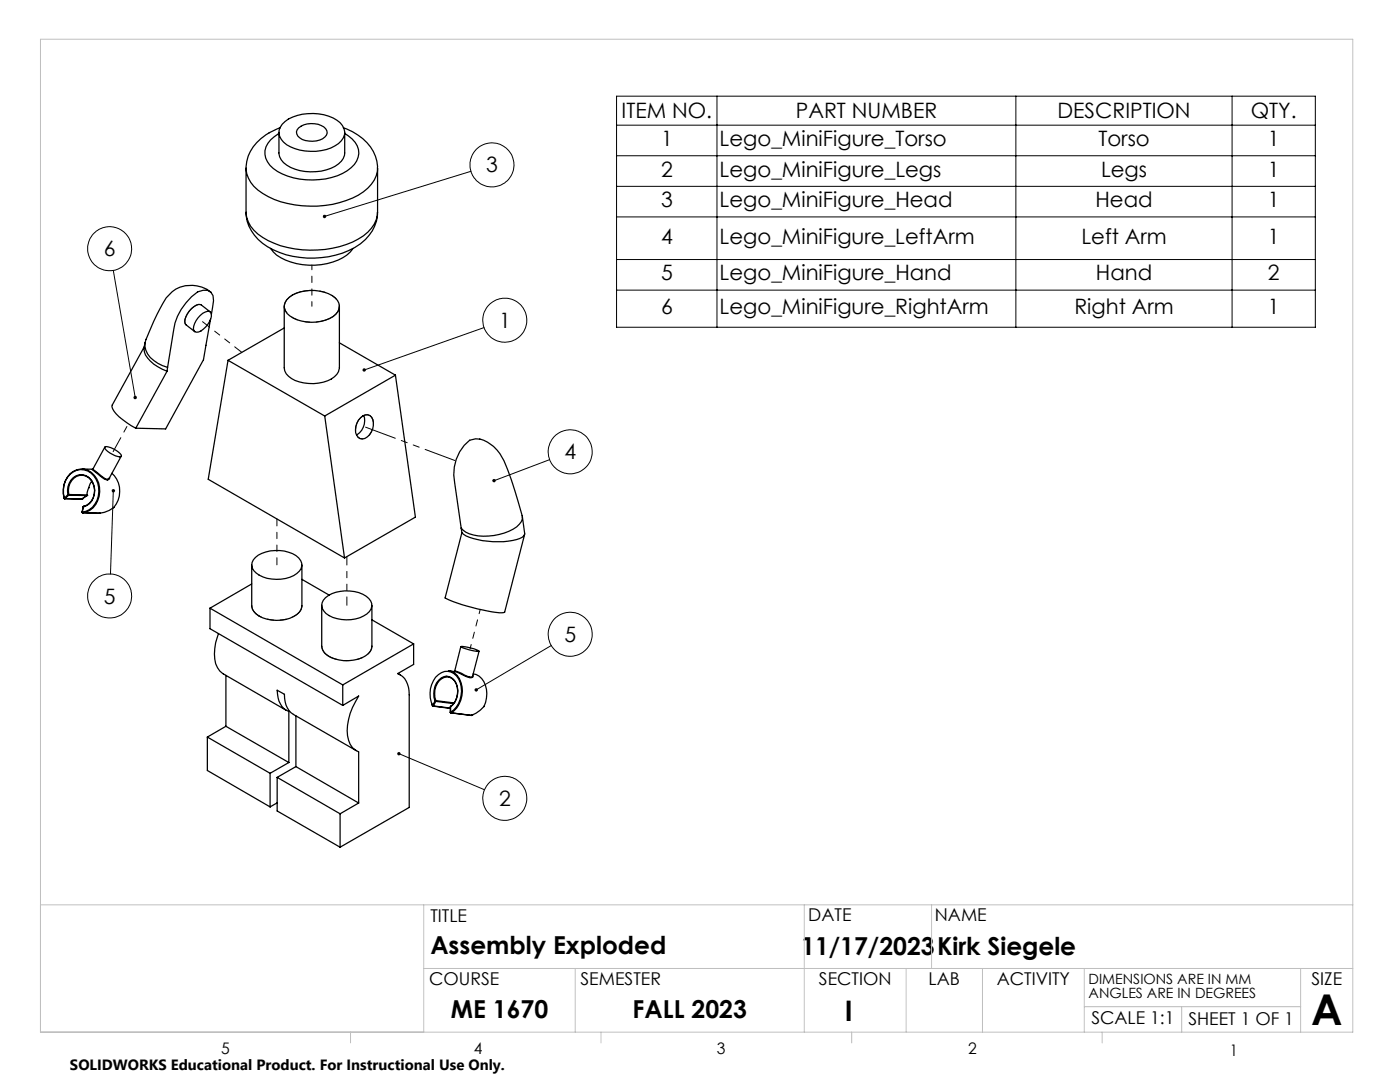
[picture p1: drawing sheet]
<svg xmlns="http://www.w3.org/2000/svg" width="279mm" height="216mm" viewBox="0 0 279 216" stroke-linecap="round" stroke-linejoin="round" font-family="sans-serif">
<g fill="none" stroke="#000" stroke-width=".25">
<path d="M49.1 33.6a6.1 6.1 0 0 0 3.3 5 20.4 20.4 0 0 0 18 .9 8 8 0 0 0 4.9-5.3l.1-.6M49.1 33.6v8.8M55.7 26.4v4.1a3.5 3.5 0 0 0 2.3 2.9 10 10 0 0 0 9.6-.7 2.81 2.81 0 0 0 1.2-2.2v-4.1M55.7 26.6l-.1 .1a4.5 4.5 0 0 0-2.7 4.1 5.1 5.1 0 0 0 3.4 3.9 14.7 14.7 0 0 0 13-.6 4 4 0 0 0 2-5 6 6 0 0 0-2.5-2.5M56 25.5a9.9 9.9 0 0 0-6.8 6.7l-.1 1.4M56.3 24.8a8.7 8.7 0 0 1 7.3-2.1 6.7 6.7 0 0 1 4.7 2.3 2.51 2.51 0 0 1-.7 3.6 9.7 9.7 0 0 1-11-.2 2.44 2.44 0 0 1-.3-3.6zM59.6 25.5a4.3 4.3 0 0 1 5.4 .2 1.23 1.23 0 0 1-.6 2 4.5 4.5 0 0 1-5-.5 1.12 1.12 0 0 1 .2-1.7zM68.5 25.5a9.3 9.3 0 0 1 6.9 7.7l-.1 .4M75.4 33.6v8.8M42.2 58.3a6.2 6.2 0 0 0-9.7 2.2l-1.9 3.7-1.5 3.5a3.6 3.6 0 0 0 1.6 4.2l1.7 1.1 1 .3M49.1 42.4a8.5 8.5 0 0 0 5.4 7.4 18.1 18.1 0 0 0 17.4-1.2 7.8 7.8 0 0 0 3.4-6.2M49.1 42.4a6.1 6.1 0 0 0 3.3 5 20.4 20.4 0 0 0 18 .9 8 8 0 0 0 4.9-5.3l.1-.6"/>
<path d="M54 49.6a8.7 8.7 0 0 0 6.4 3.2 12 12 0 0 0 9.5-2.5l.5-.7M57.7 59.3a8 8 0 0 1 9.2 .1 2.21 2.21 0 0 1-.4 3.8 8.1 8.1 0 0 1-9.2-.6 2.08 2.08 0 0 1 .4-3.3zM28.8 69.1l-6.4 11.7a1.98 1.98 0 0 0 .8 1.8l2.1 1.7 1.8 1.1M28.9 68.4a3.2 3.2 0 0 0 1.1 3.6 10.1 10.1 0 0 0 3.3 2.1M33.3 74.1l-6.2 11.3M33.4 73.3l-.1 .8M40 62.9a2.4 2.4 0 0 1 1.8-.8 1.1 1.1 0 0 1 .3 1.5 4.2 4.2 0 0 1-2.9 2.7l-.3-.1a1.29 1.29 0 0 1-.1-1.6zM41.9 62.2l-1.7-1.3a1.2 1.2 0 0 0-1.5 .3 3.9 3.9 0 0 0-1.8 3.4l2 1.6M42 63.7l-1.4 8.1-7.5 13.8-6-.2M42.2 62.7l.4-2.7-.1-1-.4-.7-.7-.4h-.9l-1.1 .3a11.4 11.4 0 0 0-4.7 7.5l-1.3 7.6M45.5 71.9l-3.9 23.7 27.2 15.7M45.5 71.9l19.3 11.1"/>
<path d="M56.7 61.1v12.3a2.91 2.91 0 0 0 2.2 2.5 8.4 8.4 0 0 0 7.8-.7 2.37 2.37 0 0 0 1-1.8v-12.3M56.7 65.4l-11.2 6.5M67.7 68.4l11.2 6.5M78.9 74.9l4 28.3-14.1 8.1M78.9 74.9l-14.1 8.1M12.8 99.4l.1 .1M12.8 99.4a4.6 4.6 0 0 1 2.5-5.7 3.7 3.7 0 0 1 4.6 3.5 4.3 4.3 0 0 1-3.4 5.1M12.8 99.4h.1M12.8 99.4a4.3 4.3 0 0 1 3.3-5.7 3.9 3.9 0 0 1 3.6 4.4 4.1 4.1 0 0 1-3.3 4.1M12.8 99.4l.2 .1M12.9 99.5l3.4 .1M13 99.5h-.1"/>
<path d="M13 99.5l3.3 .1M13.5 98.7a3.1 3.1 0 0 1 3-4 3.4 3.4 0 0 1 1.8 5.3 2.88 2.88 0 0 1-1.6 1.1M13.5 98.7l.2 .1M13.5 98.7l-.7 .7M13.7 98.8l-.7 .7M13.7 98.8l3.6 .1M13.7 98.7a3 3 0 0 1 2.8-3.9 3.3 3.3 0 0 1 1.8 5.1l-1 .9-.6 .2M13.7 98.7h-.2M13.7 98.7v.1M13.7 98.7l3.7 .1M16.3 99.6h.1M16.4 93.6h2.1"/>
<path d="M17.3 98.9h.1M17.3 98.9l-1 .7M17.4 98.8l-.1 .1M17.7 97.3h.1M17.7 97.3l-.3 1.5M18.3 96l-.6 1.3M18.5 93.6l.3 .2a7.8 7.8 0 0 0 2.6 1.8l.4-.2M18.6 93.7h-.2l2.5 1.9 .8 .1 .2-.4M20.9 89.2l-2.4 4.4M21 89.1a4.1 4.1 0 0 1 3.2 1.9 .96 .96 0 0 1-1.2-.1l-1-.5a2.08 2.08 0 0 1-1.1-1.1zM22.3 94.4a4.9 4.9 0 0 1 .4 6.9M24.2 91l-2.4 4.4"/>
<path d="M64.8 83l4 28.3M72 83.4a1.39 1.39 0 0 1 1.6-.6 1.39 1.39 0 0 1 .9 1.5 3.1 3.1 0 0 1-2.2 3.3 1.82 1.82 0 0 1-1.3-2.5l.5-1.3zM72.6 82.9a3.3 3.3 0 0 1-1.4 3.9M92.6 88.9a3.3 3.3 0 0 1 4.7-.7 9 9 0 0 1 3.9 5.4l1.6 4.5 1.4 4.8a2.55 2.55 0 0 1-1.8 2.7 11.1 11.1 0 0 1-9.4 .6l-1-.8-1.3-9.1a8.8 8.8 0 0 1 1.9-7.4zM16.4 102.2l.1 .1M16.4 102.2h.1M16.5 102.3h.1M16.5 102.3l3.4 .1M16.6 101.1h.1M16.6 101.1l-.2 1.1M16.7 101.1l-.3 1.1M16.7 101l-.1 .1"/>
<path d="M16.7 101h.1M16.7 101v.1M19.9 102.4h.1M22.7 101.3l-.9 .5-1.9 .6M22.7 101.3h.1M50.2 112.7v8.2a2.91 2.91 0 0 0 2.3 2.4 7.2 7.2 0 0 0 7.2-1.1l.4-.6 .2-.7v-8.2M50.2 116.5l-8.3 4.9M51 111.2a7.2 7.2 0 0 1 8.6 .1 1.94 1.94 0 0 1-.4 3.1 7.4 7.4 0 0 1-8.1-.1 1.89 1.89 0 0 1-.1-3.1zM60.3 115.6l5.4 3.1M64.9 119.3a7.2 7.2 0 0 1 8.7 .1 1.94 1.94 0 0 1-.4 3.1 7.4 7.4 0 0 1-8.1-.1 1.95 1.95 0 0 1-.2-3.1zM92 105.4l.2 .9M92.2 106.3l-3.4 13a36 36 0 0 0 11.4 3l.5-.2 4-15.5"/>
<path d="M104.2 103.1l.5 3.3a1.12 1.12 0 0 1-1 1.1 15.7 15.7 0 0 1-11.2-.9l-.3-.3M41.9 121.4l26.5 15.3M41.9 121.4v4l26.5 15.4M43.6 126.4a10.1 10.1 0 0 0-.6 6 3.5 3.5 0 0 0 1.6 2.1l12.5 7.2M45.1 134.8v10.1M64.2 120.8v8.1a2.98 2.98 0 0 0 2.6 2.6 7.4 7.4 0 0 0 6.7-1l.4-.5 .3-1.1v-8.1M68.4 136.7v4.1M74.2 123.7l8.3 4.8M79.4 134.4l.5 .3M82.5 128.5v4.1l-3.1 1.8a4.1 4.1 0 0 1 2.3 4.2v22.5l-13.8 8M82.5 128.5l-14.1 8.2M86.8 139.9a3.8 3.8 0 0 1 1.8-4.9 2.15 2.15 0 0 1 2.7 2.1 4.1 4.1 0 0 1-1.4 3.9"/>
<path d="M86.8 139.9h.2M86.8 139.9l-.5 .9M87 139.9l-.5 1M87 139.9l3.6 .5M87 139.8a3.6 3.6 0 0 1 1.7-4.7 2.14 2.14 0 0 1 2.6 2 3.9 3.9 0 0 1-1.3 3.8M87 139.8l-.2 .1M87 139.8v.1M87 139.8l3.6 .5M92 129l-1.3 4.9 1 .3 2 .9 .6-.1 1.3-5M92 129a8 8 0 0 1 3.6 1 8 8 0 0 1-3.6-1zM94.3 134.8l.1 .3-.6 .1-1.8-.7a5 5 0 0 0-2.4-.7 3.4 3.4 0 0 1 2.6 3.3 5.3 5.3 0 0 1-2.2 5.1M94.4 134.5a2.87 2.87 0 0 1 2.5 2.2 5.7 5.7 0 0 1-.3 4.3"/>
<path d="M41.4 147.1v6.6l12.5 7.3M41.4 147.1l12.5 7.2M45.1 144.9l12.5 7.3M45.1 144.9l-3.7 2.2M53.9 154.3v6.7M55.3 155.1v6.7l12.6 7.3M55.3 155.1l12.6 7.3M57.6 152.2l-3.7 2.1M59.1 153l12.5 7.2M59.1 142.8v10.2M59.1 153l-3.8 2.1M68.4 140.8l3.2-1.9a11.4 11.4 0 0 0-2 8.8 3.3 3.3 0 0 0 2 2.3v10.2"/>
<path d="M71.1 149.8l-12.5-7.2a4.3 4.3 0 0 1-1.8-4.1l-1.5-.8a4.2 4.2 0 0 0 2.3 4.3v10.2M86.2 140.5l.1 .4M86.3 140.8l.1 .1M86.3 140.8a5.1 5.1 0 0 1 1.8-6.6 2.67 2.67 0 0 1 3.8 2 5.2 5.2 0 0 1-2 5.9M86.3 140.8l.2 .1M86.4 140.9l3.5 .5M86.5 140.9h-.1M86.5 140.9l3.4 .4M89.9 142.1l.1 .1M89.9 141h.1M89.9 141v1.1M89.9 142.1h.1"/>
<path d="M90 140.9l-.1 .1M90 142.2h.1M90 142.2l4.1 .6M90 142.2l4.1 .5M94.1 142.7v.1M94.1 142.7h.1M96.6 141l-.8 .7-1.7 1M96.6 141h.1M96.6 140.9v.1M55.3 160.2l-1.4 .8M67.9 162.4v6.7M71.6 160.2l-3.7 2.2"/>
</g>
<path d="M40.4 64.2l7.9 6.1M65.7 131a7.2 7.2 0 0 0 8-.8l.4-.5 .1-.8" fill="none" stroke="#000" stroke-width=".2" stroke-dasharray="6.3 1.3 1.3 1.3 1.3 1.3" stroke-dashoffset="4.5"/>
<path d="M37.1 64.8a2.29 2.29 0 0 1 .7-2.8 2.15 2.15 0 0 1 2.4-1.1M64.2 128.9a2.32 2.32 0 0 0 1.5 2.1" fill="none" stroke="#000" stroke-width=".2" stroke-dasharray="6.3 1.3 1.3 1.3 1.3 1.3"/>
<path d="M22.6 90.1l3-5.6M60.3 120.9a3.2 3.2 0 0 1-2.9 2.6 7.2 7.2 0 0 1-6.5-1.2l-.4-.5-.2-.9" fill="none" stroke="#000" stroke-width=".2" stroke-dasharray="6.3 1.3 1.3 1.3 1.3 1.3" stroke-dashoffset="3.2"/>
<path d="M72.4 83a3.1 3.1 0 0 0-.9 4.3 1.76 1.76 0 0 0 2.6-1.1 2.58 2.58 0 0 0-.3-3.3l-.9-.1-.5 .2" fill="none" stroke="#000" stroke-width=".2" stroke-dasharray="6.3 1.3 1.3 1.3 1.3 1.3" stroke-dashoffset="2.9"/>
<path d="M58.4 58.9a2.3 2.3 0 0 0-1.6 1.9 2.3 2.3 0 0 0 1.1 2.2 8.1 8.1 0 0 0 9.1-.3 2.22 2.22 0 0 0-.7-3.7 8.5 8.5 0 0 0-7.9-.1" fill="none" stroke="#000" stroke-width=".2" stroke-dasharray="6.3 1.3 1.3 1.3 1.3 1.3" stroke-dashoffset="2"/>
<path d="M93.8 129.5l2-7.9" fill="none" stroke="#000" stroke-width=".2" stroke-dasharray="6.3 1.3 1.3 1.3 1.3 1.3" stroke-dashoffset="5.5"/>
<path d="M69.2 111.1v9.7" fill="none" stroke="#000" stroke-width=".2" stroke-dasharray="6.3 1.3 1.3 1.3 1.3 1.3" stroke-dashoffset="4.7"/>
<path d="M55.3 103.5v9.2" fill="none" stroke="#000" stroke-width=".2" stroke-dasharray="6.3 1.3 1.3 1.3 1.3 1.3" stroke-dashoffset="4.9"/>
<path d="M91 92l-18.2-6.8" fill="none" stroke="#000" stroke-width=".2" stroke-dasharray="6.3 1.3 1.3 1.3 1.3 1.3" stroke-dashoffset="-.2"/>
<path d="M62.2 61.1v-8.2" fill="none" stroke="#000" stroke-width=".2" stroke-dasharray="6.3 1.3 1.3 1.3 1.3 1.3" stroke-dashoffset="5.4"/>
<g fill="none" stroke="#000" stroke-width=".2">
<path d="M123 19.2h139.5v46.1h-139.5zM143.1 19.2v46.1M202.7 19.2v46.1M245.9 19.2v46.1M94 34.2l-29.2 9M123 25h139.5M123 31.1h139.5M123 37.2h139.5M22.6 54l4.4 25.3M123 43.3h139.5M123 51.8h139.5M123 57.9h139.5"/>
<path d="M96.6 65.4l-23.9 8.4M22.6 97.9l-.6 16.6M109.7 91.7l-11.1 4.2M110 128.8l-15 8.9M79.6 150.4l17.1 7.2"/>
<circle cx="98.2" cy="32.9" r="4.4"/>
<circle cx="21.9" cy="49.6" r="4.4"/>
<circle cx="100.8" cy="63.9" r="4.4"/>
<circle cx="113.8" cy="90.2" r="4.4"/>
<circle cx="21.9" cy="118.9" r="4.4"/>
<circle cx="113.8" cy="126.6" r="4.4"/>
<circle cx="100.8" cy="159.3" r="4.4"/>
</g>
<g fill="none" stroke="#c0c0c0" stroke-width=".2">
<path d="M8.1 7.8h261.9v198.2h-261.9zM8.1 180.6h261.9M84.6 180.6v25.4M84.6 193.3h185.4M114.8 193.3v12.7M160.5 180.6v25.4M180.8 193.3v12.7M185.9 180.6v12.7M196.1 193.3v12.7M216.4 193.3v12.7M259.6 193.3v12.7M70 206v2.1"/>
<path d="M119.9 206v2.1M170 206v2.1M216.4 200.9h43.2M220 206v2.1M235.8 200.9v5.1"/>
</g>
<path d="M64.6 42.9l-.1 .4 .3-.1-.3 .1a.34 .34 0 0 0 .4 .2 .34 .34 0 0 0 .2-.5 .34 .34 0 0 0-.5-.1zM72.5 73.6l-.1 .3 .3-.1-.3 .1a.35 .35 0 0 0 .4 .2 .35 .35 0 0 0 .2-.5 .35 .35 0 0 0-.5 0zM98.4 95.6l-.1 .4 .3-.1-.3 .1a.34 .34 0 0 0 .4 .2 .34 .34 0 0 0 .2-.5 .34 .34 0 0 0-.5-.1zM94.8 137.4v.4l.2-.1-.2 .1a.34 .34 0 0 0 .5 .1 .34 .34 0 0 0 0-.5 .34 .34 0 0 0-.5 0zM79.3 150.2l.3 .2-.3-.2a.34 .34 0 0 0 .4 .5 .34 .34 0 0 0 .2-.5 .34 .34 0 0 0-.6 0zM26.7 79.1a.33 .33 0 0 0 0 .4 .33 .33 0 0 0 .3 .2v-.4v.4a.34 .34 0 0 0 .3-.5 .34 .34 0 0 0-.6-.1zM22.3 97.7a.35 .35 0 0 0 .2 .5 .35 .35 0 0 0 .5-.2 .35 .35 0 0 0-.4-.4v.3v-.3z" fill="#000"/>
<text font-size="8.5" x="261.7" y="204.6">A</text>
<text font-size="5.6" x="168.6" y="203.7">I</text>
<g font-size="4.9">
<text x="85.9" y="190.4">Assembly Exploded</text>
<text x="159.9" y="190.5">11/17/2023</text>
<text x="187" y="190.5">Kirk Siegele</text>
<text x="90" y="203.2">ME 1670</text>
<text x="126.3" y="203.1">FALL 2023</text>
</g>
<g font-size="4.2">
<text x="124.1" y="23.6">ITEM NO.</text>
<text x="158.8" y="23.6">PART NUMBER</text>
<text x="211.1" y="23.6">DESCRIPTION</text>
<text x="249.6" y="23.6">QTY.</text>
<text x="131.9" y="29.1">1</text>
<text x="143.6" y="29.1">Lego_MiniFigure_Torso</text>
<text x="219.2" y="29.1">Torso</text>
<text x="253" y="29.1">1</text>
<text x="97" y="34.4">3</text>
<text x="131.9" y="35.2">2</text>
<text x="143.6" y="35.2">Lego_MiniFigure_Legs</text>
<text x="219.7" y="35.2">Legs</text>
<text x="253" y="35.2">1</text>
<text x="131.9" y="41.3">3</text>
<text x="143.6" y="41.3">Lego_MiniFigure_Head</text>
<text x="218.6" y="41.3">Head</text>
<text x="253" y="41.3">1</text>
<text x="20.7" y="51.1">6</text>
<text x="131.9" y="48.6">4</text>
<text x="143.6" y="48.6">Lego_MiniFigure_LeftArm</text>
<text x="215.8" y="48.6">Left Arm</text>
<text x="253" y="48.6">1</text>
<text x="131.9" y="55.9">5</text>
<text x="143.6" y="55.9">Lego_MiniFigure_Hand</text>
<text x="218.7" y="55.9">Hand</text>
<text x="253" y="55.9">2</text>
<text x="99.6" y="65.4">1</text>
<text x="131.9" y="62.7">6</text>
<text x="143.6" y="62.7">Lego_MiniFigure_RightArm</text>
<text x="214.4" y="62.7">Right Arm</text>
<text x="253" y="62.7">1</text>
<text x="112.6" y="91.6">4</text>
<text x="20.7" y="120.4">5</text>
<text x="112.6" y="128.1">5</text>
<text x="99.6" y="160.8">2</text>
</g>
<g font-size="3.5">
<text x="85.9" y="183.9">TITLE</text>
<text x="161.3" y="183.8">DATE</text>
<text x="186.6" y="183.8">NAME</text>
<text x="85.6" y="196.5">COURSE</text>
<text x="115.9" y="196.5">SEMESTER</text>
<text x="163.4" y="196.5">SECTION</text>
<text x="185.3" y="196.5">LAB</text>
<text x="198.9" y="196.5">ACTIVITY</text>
<text x="261.7" y="196.5">SIZE</text>
<text x="217.8" y="204.4">SCALE 1:1</text>
<text x="237.2" y="204.4">SHEET 1 OF 1</text>
</g>
<g font-size="3.2">
<text x="44.2" y="210.4">5</text>
<text x="94.6" y="210.3">4</text>
<text x="143.1" y="210.4">3</text>
<text x="193.2" y="210.3">2</text>
<text x="245.4" y="210.6">1</text>
</g>
<text font-size="3" x="14" y="213.5">SOLIDWORKS Educational Product. For Instructional Use Only.</text>
<g font-size="2.8">
<text x="217.2" y="196.4">DIMENSIONS ARE IN MM</text>
<text x="217.2" y="199.2">ANGLES ARE IN DEGREES</text>
</g>
</svg>
